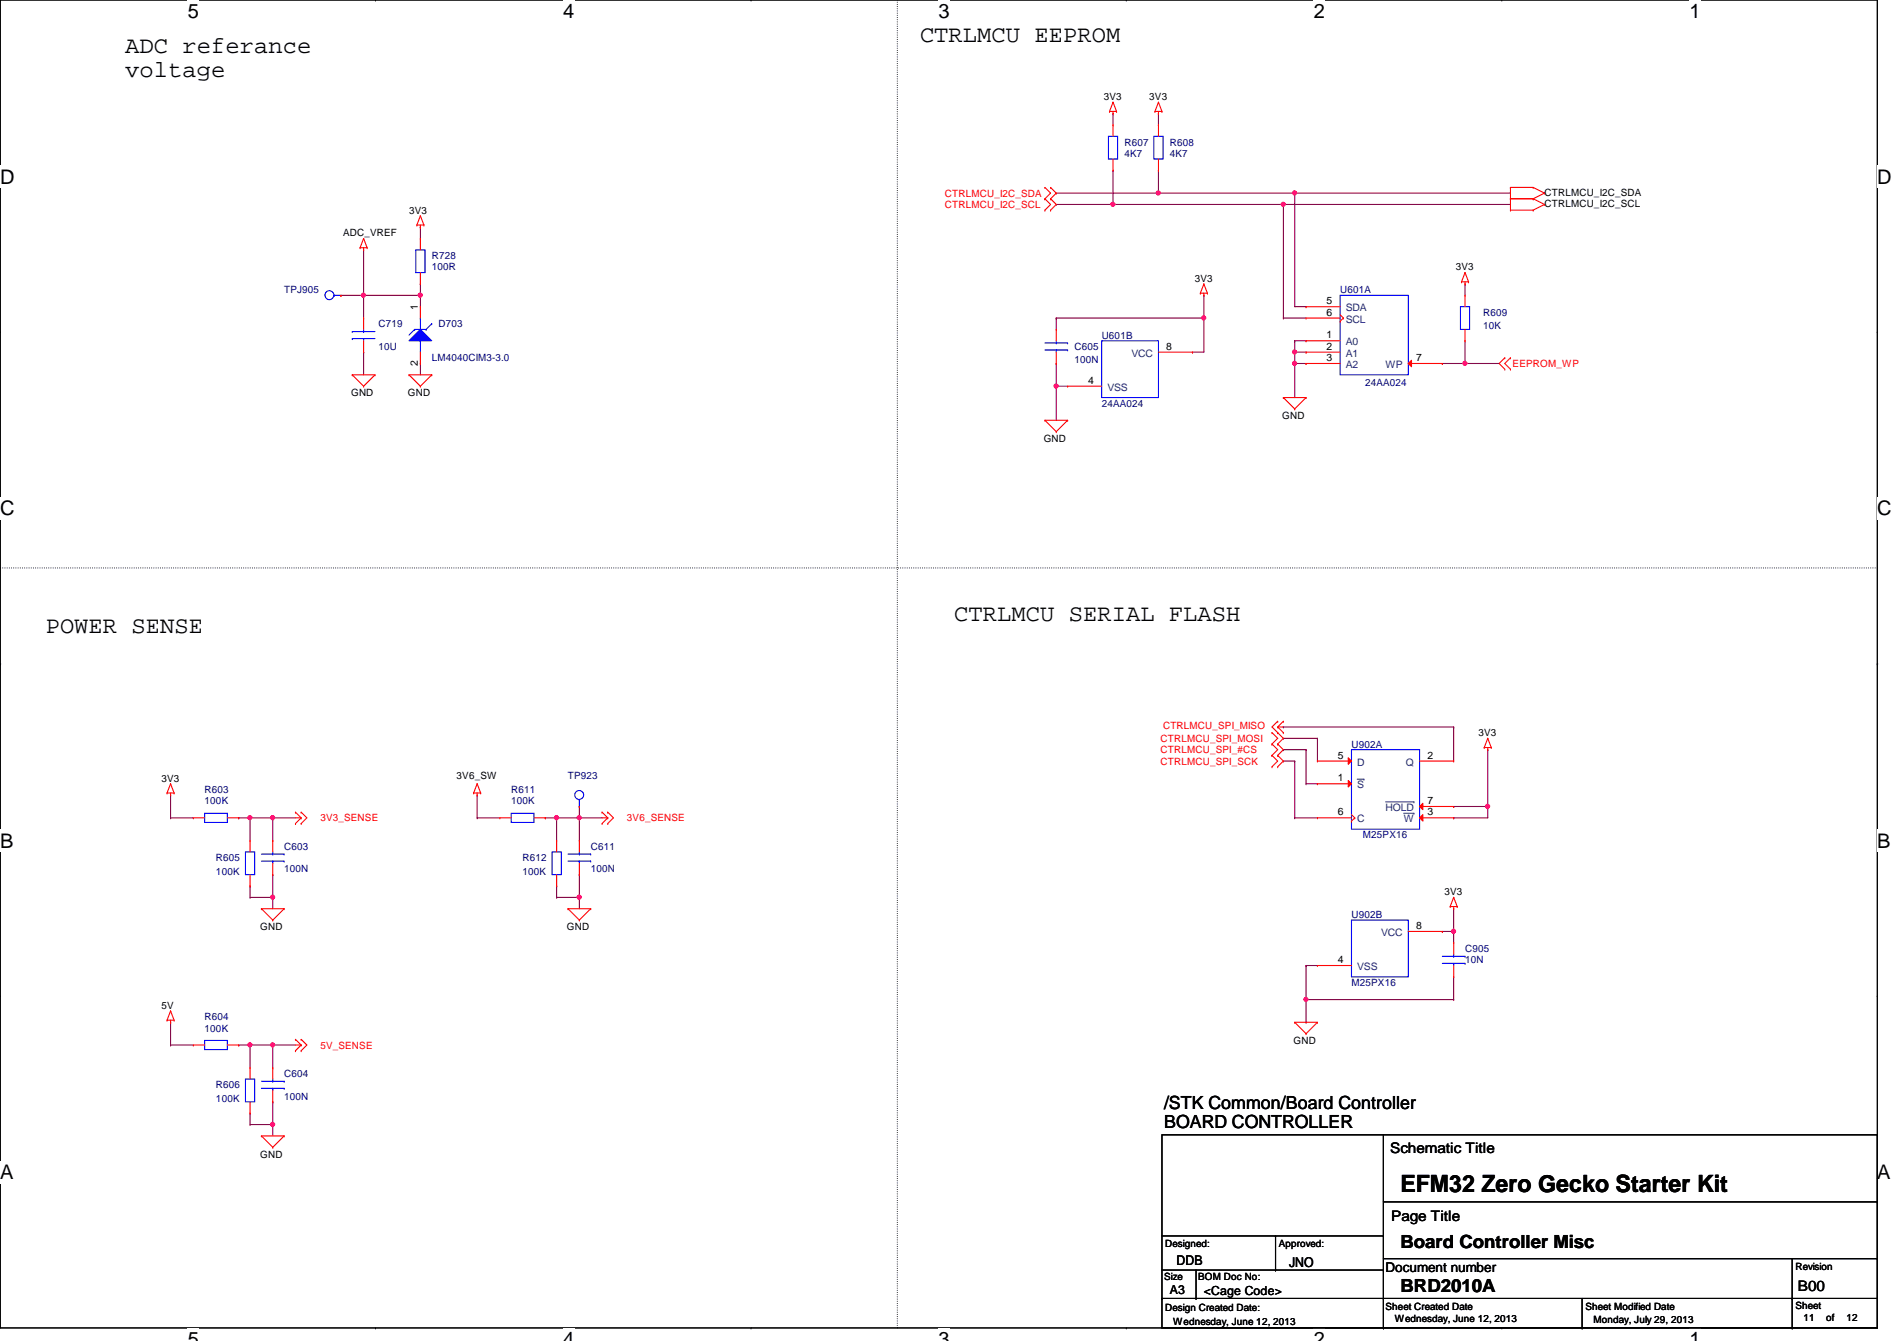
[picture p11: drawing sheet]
<svg xmlns="http://www.w3.org/2000/svg" width="297mm" height="210mm" viewBox="0 0 297 210" stroke-linecap="round" stroke-linejoin="round" font-family="sans-serif">
<path d="M0 0h294v207.9h-294z" fill="none" stroke="#000" stroke-width=".17"/>
<g fill="#fff">
<path d="M29.4 0h1.8v3.5h-1.8z"/>
<path d="M29.4 207.9h1.8v2h-1.8z"/>
</g>
<path d="M58.8 0h.1M58.8 207.9h.1" fill="none" stroke="#000" stroke-width=".17"/>
<g fill="#fff">
<path d="M88.2 0h1.7v3.5h-1.7z"/>
<path d="M88.2 207.9h1.7v2h-1.7z"/>
</g>
<path d="M117.6 0h.1M117.6 207.9h.1" fill="none" stroke="#000" stroke-width=".17"/>
<g fill="#fff">
<path d="M147 0h1.7v3.5h-1.7z"/>
<path d="M147 207.9h1.7v2h-1.7z"/>
</g>
<path d="M176.4 0h.1M176.4 207.9h.1" fill="none" stroke="#000" stroke-width=".17"/>
<g fill="#fff">
<path d="M205.7 0h1.8v3.5h-1.8z"/>
<path d="M205.7 207.9h1.8v2h-1.8z"/>
</g>
<path d="M235.2 0h.1M235.2 207.9h.1" fill="none" stroke="#000" stroke-width=".17"/>
<g fill="#fff">
<path d="M264.5 0h1.8v3.5h-1.8z"/>
<path d="M264.5 207.9h1.8v2h-1.8z"/>
<path d="M0 26h2.3v3.4h-2.3z"/>
<path d="M294 26h2.2v3.4h-2.2z"/>
<path d="M0 77.9h2.3v3.5h-2.3z"/>
<path d="M294 77.9h2.2v3.5h-2.2z"/>
</g>
<path d="M0 51.9h.1M294 51.9h.1" fill="none" stroke="#000" stroke-width=".17"/>
<g fill="#fff">
<path d="M0 129.9h2.1v3.4h-2.1z"/>
<path d="M294 129.9h2v3.4h-2z"/>
</g>
<path d="M0 103.9h.1M294 103.9h.1" fill="none" stroke="#000" stroke-width=".17"/>
<path d="M0 103.9h.1M294 103.9h.1" fill="none" stroke="#000" stroke-width=".16"/>
<g fill="#fff">
<path d="M0 181.8h2.1v3.5h-2.1z"/>
<path d="M294 181.8h2v3.5h-2z"/>
</g>
<path d="M0 155.9h.1M294 155.9h.1" fill="none" stroke="#000" stroke-width=".17"/>
<path d="M140.5 0v207.9M0 88.9h.1M294 88.9h-294M140.5 207.9h.1" fill="none" stroke="#000" stroke-width=".17" stroke-dasharray="0 .3"/>
<path d="M26.7 160h.1M26.7 160v3.6M37.4 163.6h.1M37.4 163.6h1.8M42.7 163.6h.1M42.7 163.6h3.6M42.7 163.6v3.5" fill="none" stroke="#800040" stroke-width=".17"/>
<circle cx="42.7" cy="163.5" r=".32" fill="#f0f"/>
<circle cx="42.7" cy="163.5" r=".32" fill="none" stroke="#f0f" stroke-width=".17"/>
<path d="M39.2 163.6h.1M39.2 163.6h3.5M42.7 176h.1M42.7 176v1.8" fill="none" stroke="#800040" stroke-width=".17"/>
<circle cx="39.1" cy="163.5" r=".32" fill="#f0f"/>
<circle cx="39.1" cy="163.5" r=".32" fill="none" stroke="#f0f" stroke-width=".17"/>
<path d="M39.2 176h.1M39.2 176h3.5" fill="none" stroke="#800040" stroke-width=".17"/>
<circle cx="42.7" cy="176" r=".32" fill="#f0f"/>
<circle cx="42.7" cy="176" r=".32" fill="none" stroke="#f0f" stroke-width=".17"/>
<g fill="none" stroke="#800040" stroke-width=".17">
<path d="M26.7 124.5h.1M26.7 124.5v3.5M37.4 128h.1M37.4 128h1.8M42.7 128h.1M42.7 128v3.6M42.7 128h3.6M39.2 163.6h.1M39.2 174.2h.1M39.2 163.6v3.5M39.2 174.2v1.8M42.7 172.5h.1"/>
<path d="M42.7 172.5v3.5"/>
</g>
<circle cx="42.7" cy="128" r=".32" fill="#f0f"/>
<circle cx="42.7" cy="128" r=".32" fill="none" stroke="#f0f" stroke-width=".17"/>
<path d="M26.7 128h.1M26.7 128h3.6M39.2 128h.1M39.2 128h3.5M39.2 140.5h.1M39.2 140.5h3.5M42.7 140.5h.1M42.7 140.5v1.7" fill="none" stroke="#800040" stroke-width=".17"/>
<circle cx="42.7" cy="140.4" r=".32" fill="#f0f"/>
<circle cx="42.7" cy="140.4" r=".32" fill="none" stroke="#f0f" stroke-width=".17"/>
<path d="M39.2 128h.1M39.2 128v3.6M42.7 136.9h.1M42.7 136.9v3.6" fill="none" stroke="#800040" stroke-width=".17"/>
<circle cx="39.1" cy="128" r=".32" fill="#f0f"/>
<circle cx="39.1" cy="128" r=".32" fill="none" stroke="#f0f" stroke-width=".17"/>
<path d="M202.7 56.9h.1M202.7 55.1h1.8M202.7 56.9v5.3M204.5 55.1h.1M229.4 56.9h.1M229.4 56.9h5.3M39.2 138.7h.1M39.2 138.7v1.8" fill="none" stroke="#800040" stroke-width=".17"/>
<circle cx="229.4" cy="56.9" r=".32" fill="#f0f"/>
<circle cx="229.4" cy="56.9" r=".32" fill="none" stroke="#f0f" stroke-width=".17"/>
<path d="M165.4 60.5h.1M165.4 60.5v5.3" fill="none" stroke="#800040" stroke-width=".17"/>
<circle cx="165.4" cy="60.4" r=".32" fill="#f0f"/>
<circle cx="165.4" cy="60.4" r=".32" fill="none" stroke="#f0f" stroke-width=".17"/>
<path d="M202.7 55.1h.1M202.7 55.1v1.8h1.8M204.5 56.9h.1M165.4 60.5h.1M165.4 60.5h1.8" fill="none" stroke="#800040" stroke-width=".17"/>
<circle cx="202.7" cy="56.9" r=".32" fill="#f0f"/>
<circle cx="202.7" cy="56.9" r=".32" fill="none" stroke="#f0f" stroke-width=".17"/>
<circle cx="202.7" cy="55.1" r=".32" fill="#f0f"/>
<circle cx="202.7" cy="55.1" r=".32" fill="none" stroke="#f0f" stroke-width=".17"/>
<path d="M174.3 32h.1M174.3 32h26.7M165.4 56.9h.1M165.4 49.8h.1M165.4 49.8v1.8M165.4 56.9v3.6M165.4 49.8h23.1M225.8 56.9h.1M229.4 53.3h.1M229.4 44.4h.1M229.4 53.3v3.6h-3.6M229.4 44.4v1.8" fill="none" stroke="#800040" stroke-width=".17"/>
<circle cx="174.3" cy="32" r=".32" fill="#f0f"/>
<circle cx="174.3" cy="32" r=".32" fill="none" stroke="#f0f" stroke-width=".17"/>
<path d="M174.3 26.7h.1M174.3 26.7v5.3M181.4 30.2h.1M181.4 30.2h21.3" fill="none" stroke="#800040" stroke-width=".17"/>
<circle cx="181.4" cy="30.2" r=".32" fill="#f0f"/>
<circle cx="181.4" cy="30.2" r=".32" fill="none" stroke="#f0f" stroke-width=".17"/>
<path d="M174.3 17.8h.1M174.3 17.8v1.8M181.4 26.7h.1M181.4 26.7v3.5M188.5 46.2h.1M188.5 49.8h.1M188.5 46.2v8.9" fill="none" stroke="#800040" stroke-width=".17"/>
<circle cx="188.5" cy="49.8" r=".32" fill="#f0f"/>
<circle cx="188.5" cy="49.8" r=".32" fill="none" stroke="#f0f" stroke-width=".17"/>
<g fill="none" stroke="#800040" stroke-width=".17">
<path d="M181.4 17.8h.1M181.4 17.8v1.8M165.4 30.2h.1M165.4 32h.1M165.4 30.2h16M165.4 32h8.9M186.7 55.1h.1M186.7 55.1h1.8M202.7 53.3h.1M202.7 53.3h1.8M202.7 53.3v1.8M204.5 53.3h.1"/>
<path d="M227.6 128h.1M233 126.2h.1M233 126.2v1.8h-5.4"/>
</g>
<circle cx="232.9" cy="126.2" r=".32" fill="#f0f"/>
<circle cx="232.9" cy="126.2" r=".32" fill="none" stroke="#f0f" stroke-width=".17"/>
<g fill="none" stroke="#800040" stroke-width=".17">
<path d="M201 113.8h.1M201 117.3h.1M201 119.1h.1M201 115.6h.1M201 113.8h26.6M201 117.3h3.5M201 119.1h1.7M201 115.6h5.3M202.7 119.1h.1M202.7 119.1v8.9M204.5 117.3h.1M204.5 117.3v5.4"/>
<path d="M206.3 115.6h.1M206.3 115.6v3.5M227.6 113.8h.1M227.6 113.8v5.3M233 117.3h.1M233 117.3v8.9h-5.4M202.7 128h.1M202.7 128h3.6M204.5 122.7h.1M204.5 122.7h1.8M227.6 126.2h.1M204.5 151.1h.1"/>
<path d="M204.5 156.5v3.5M204.5 151.1h1.8M225.8 145.8h.1M225.8 145.8h1.8M227.6 156.5h.1M227.6 145.8h.1M227.6 142.2v5.4M227.6 152.9v3.6M204.5 160h.1"/>
</g>
<circle cx="227.6" cy="145.8" r=".32" fill="#f0f"/>
<circle cx="227.6" cy="145.8" r=".32" fill="none" stroke="#f0f" stroke-width=".17"/>
<path d="M204.5 151.1h.1M204.5 151.1v5.4" fill="none" stroke="#800040" stroke-width=".17"/>
<circle cx="204.5" cy="156.4" r=".32" fill="#f0f"/>
<circle cx="204.5" cy="156.4" r=".32" fill="none" stroke="#f0f" stroke-width=".17"/>
<g fill="none" stroke="#800040" stroke-width=".17">
<path d="M56.9 39.1v10.7M65.8 35.6h.1M65.8 35.6v1.7M56.9 46.2h.1M56.9 55.1h.1M56.9 55.1v3.6M56.9 46.2h8.9M65.8 46.2h.1M65.8 56.9h.1M65.8 44.4h.1M65.8 44.4v3.6M65.8 56.9v1.8"/>
<path d="M204.5 156.5h.1M204.5 156.5h23.1M26.7 163.6h.1M26.7 163.6h3.6"/>
</g>
<circle cx="65.8" cy="46.2" r=".32" fill="#f0f"/>
<circle cx="65.8" cy="46.2" r=".32" fill="none" stroke="#f0f" stroke-width=".17"/>
<path d="M53.4 46.2h.1M53.4 46.2h3.5" fill="none" stroke="#800040" stroke-width=".17"/>
<circle cx="56.9" cy="46.2" r=".32" fill="#f0f"/>
<circle cx="56.9" cy="46.2" r=".32" fill="none" stroke="#f0f" stroke-width=".17"/>
<path d="M85.4 128h.1M85.4 128h1.8M90.7 140.5h.1M90.7 140.5v1.7" fill="none" stroke="#800040" stroke-width=".17"/>
<circle cx="90.7" cy="140.4" r=".32" fill="#f0f"/>
<circle cx="90.7" cy="140.4" r=".32" fill="none" stroke="#f0f" stroke-width=".17"/>
<path d="M90.7 128h.1M90.7 128v3.6" fill="none" stroke="#800040" stroke-width=".17"/>
<circle cx="90.7" cy="128" r=".32" fill="#f0f"/>
<circle cx="90.7" cy="128" r=".32" fill="none" stroke="#f0f" stroke-width=".17"/>
<path d="M74.7 124.5h.1M74.7 128h.1M74.7 124.5v3.5M74.7 128h3.6M87.2 128h.1M87.2 138.7h.1M87.2 128h3.5M87.2 128v3.6M87.2 138.7v1.8M90.7 136.9h.1M90.7 136.9v3.6h-3.5M87.2 140.5h.1" fill="none" stroke="#800040" stroke-width=".17"/>
<circle cx="87.1" cy="128" r=".32" fill="#f0f"/>
<circle cx="87.1" cy="128" r=".32" fill="none" stroke="#f0f" stroke-width=".17"/>
<path d="M202.7 30.2h.1M202.7 30.2h33.8M90.7 126.2h.1M90.7 128h.1M90.7 126.2v1.8M90.7 128h3.6" fill="none" stroke="#800040" stroke-width=".17"/>
<circle cx="202.7" cy="30.2" r=".32" fill="#f0f"/>
<circle cx="202.7" cy="30.2" r=".32" fill="none" stroke="#f0f" stroke-width=".17"/>
<path d="M201 32h.1M201 32h35.5" fill="none" stroke="#800040" stroke-width=".17"/>
<circle cx="200.9" cy="32" r=".32" fill="#f0f"/>
<circle cx="200.9" cy="32" r=".32" fill="none" stroke="#f0f" stroke-width=".17"/>
<path d="M201 32h.1M201 32v17.8M202.7 30.2h.1M202.7 30.2v17.8h1.8M201 49.8h.1M201 49.8h3.5M204.5 48h.1" fill="none" stroke="#800040" stroke-width=".17"/>
<g fill="none" stroke="#f00" stroke-width=".17">
<path d="M173.7 17.4h.1M173.7 17.4h1.1M174.3 17.8h.1M174.3 16h.1M174.3 17.4v.4M174.3 16l-.6 1.4M174.3 16l.5 1.4M174.8 17.4h.1M180.8 17.4h.1M180.8 17.4h1.1M181.4 17.8h.1M181.4 16h.1"/>
<path d="M181.4 17.4v.4M181.4 16l-.6 1.4M181.4 16l.5 1.4M181.9 17.4h.1M56.4 38.8h.1M56.4 38.8h1.1M56.9 39.1h.1M56.9 37.3h.1M56.9 38.8v.3M56.9 37.3l-.5 1.5M56.9 37.3l.6 1.5M57.5 38.8h.1"/>
<path d="M65.3 35.2h.1M65.3 35.2h1.1M65.8 35.6h.1M65.8 33.8h.1M65.8 35.2v.4M65.8 33.8l-.5 1.4M65.8 33.8l.6 1.4M66.4 35.2h.1M163.6 29.3h.1M163.6 31.1h.1M163.6 32.9h.1M163.6 29.3l.9 .9-.9 .9"/>
<path d="M163.6 31.1l.9 .9-.9 .9M164.5 29.3h.1M164.5 31.1h.1M164.5 32.9h.1M164.5 29.3l.9 .9-.9 .9M164.5 31.1l.9 .9-.9 .9M236.5 31.1h.1M236.5 29.3h.1M236.5 32.9h.1M236.5 29.3h3.6M236.5 31.1h3.6M236.5 29.3v3.6"/>
<path d="M236.5 32.9h3.6M240.1 29.3h.1M240.1 31.1h.1M240.1 32.9h.1M240.1 29.3l1.7 .9M240.1 31.1l1.7 .9M241.8 30.2h.1M241.8 32h.1M241.8 30.2l-1.7 .9M241.8 32l-1.7 .9M55.2 58.7h.1M55.2 58.7h3.5"/>
<path d="M55.2 58.7l1.7 1.8M58.7 58.7h.1M58.7 58.7l-1.8 1.8M64 58.7h.1M64 58.7h3.6M64 58.7l1.8 1.8M67.6 58.7h.1M67.6 58.7l-1.8 1.8M188 45.9h.1M188 45.9h1.1M188.5 46.2h.1M188.5 44.4h.1"/>
<path d="M188.5 45.9v.3M188.5 44.4l-.5 1.5M188.5 44.4l.6 1.5M189.1 45.9h.1M228.9 44.1h.1M228.9 44.1h1.1M229.4 44.4h.1M229.4 42.7h.1M229.4 53.3h.1M229.4 46.2h.1M229.4 44.1v.3M229.4 46.2v1.8"/>
<path d="M229.4 51.6v1.7M229.4 42.7l-.5 1.4M229.4 42.7l.6 1.4M230 44.1h.1M235.6 56h.1M235.6 57.8h.1M235.6 56l-.9 .9 .9 .9M236.5 57.8h.1M236.5 56h.1M236.5 56l-.9 .9 .9 .9M56.9 60.5h.1M65.8 60.5h.1"/>
<path d="M163.6 65.8h.1M163.6 65.8h3.6M163.6 65.8l1.8 1.8M165.4 67.6h.1M167.2 65.8h.1M167.2 65.8l-1.8 1.8M201 62.2h.1M201 62.2h3.5M201 62.2l1.7 1.8M202.7 64h.1M204.5 62.2h.1M204.5 62.2l-1.8 1.8"/>
<path d="M199.2 118.2h.1M199.2 114.7h.1M199.2 116.5h.1M199.2 118.2l.9 .9-.9 .9M199.2 114.7l.9 .9-.9 .9M199.2 116.5l.9 .8-.9 .9M200.1 118.2h.1M200.1 114.7h.1M200.1 116.5h.1M200.1 112.9h.1M200.1 113.8h.1M200.1 118.2l.9 .9-.9 .9"/>
<path d="M200.1 112.9l-.9 .9 1.8 1.8-.9 .9M200.1 116.5l.9 .8-.9 .9M200.1 113.8l.9 .9M200.1 113.8h.9M201 114.7h.1M201 112.9h.1M201 112.9l-.9 .9M232.4 117h.1M232.4 117h1.1M233 117.3h.1M233 115.6h.1M233 117v.3"/>
<path d="M233 115.6l-.6 1.4M233 115.6l.5 1.4M233.5 117h.1M26.2 124.1h.1M26.2 124.1h1.1M26.7 124.5h.1M26.7 122.7h.1M26.7 124.1v.4M26.7 122.7l-.5 1.4M26.7 122.7l.6 1.4M27.3 124.1h.1M46.3 127.1h.1"/>
<path d="M46.3 128.9h.1M46.3 127.1l.9 .9M46.3 128h.9M47.2 127.1h.1M47.2 128.9h.1M47.2 128h.1M47.2 127.1l.8 .9-.8 .9M47.2 128l-.9 .9M74.2 124.1h.1M74.2 124.1h1.1M74.7 124.5h.1M74.7 122.7h.1"/>
<path d="M74.7 124.1v.4M74.7 122.7l-.5 1.4M74.7 122.7l.6 1.4M75.3 124.1h.1M94.3 127.1h.1M94.3 128.9h.1M94.3 128h.9M94.3 127.1l.9 .9M95.2 127.1h.1M95.2 128.9h.1M95.2 128h.1M95.2 127.1l.9 .9-.9 .9"/>
<path d="M95.2 128l-.9 .9M199.2 120h.1M200.1 120h.1M26.2 159.7h.1M26.2 159.7h1.1M26.7 158.2h.1M26.7 159.7v.3M26.7 158.2l-.5 1.5M26.7 158.2l.6 1.5M27.3 159.7h.1M40.9 142.2h.1M40.9 142.2h3.6"/>
<path d="M40.9 142.2l1.8 1.8M42.7 144h.1M44.5 142.2h.1M44.5 142.2l-1.8 1.8M88.9 142.2h.1M88.9 142.2h3.6M88.9 142.2l1.8 1.8M90.7 144h.1M92.5 142.2h.1M92.5 142.2l-1.8 1.8M227.1 141.9h.1M227.1 141.9h1.1"/>
<path d="M227.6 142.2h.1M227.6 140.5h.1M227.6 141.9v.3M227.6 140.5l-.5 1.4M227.6 140.5l.6 1.4M228.2 141.9h.1M26.7 160h.1M40.9 177.8h.1M40.9 177.8h3.6M40.9 177.8l1.8 1.8M42.7 179.6h.1M44.5 177.8h.1"/>
<path d="M44.5 177.8l-1.8 1.8M46.3 162.7h.1M46.3 164.5h.1M46.3 162.7l.9 .9M46.3 163.6h.9M47.2 162.7h.1M47.2 164.5h.1M47.2 163.6h.1M47.2 162.7l.8 .9-.8 .9M47.2 163.6l-.9 .9M202.7 160h.1M202.7 160h3.6"/>
<path d="M202.7 160l1.8 1.8M204.5 161.8h.1M206.3 160h.1M206.3 160l-1.8 1.8"/>
</g>
<g fill="none" stroke="#000" stroke-width=".17">
<path d="M181.9 177.6h112.1v30.3h-112.1zM216.6 177.6v30.3M181.9 198.8h34.7M181.9 193.5h34.7M187.3 198.8v4.4M199.7 198.8h.1M199.7 193.5v5.3M216.6 198.8h.1M216.6 193.5h.1M216.6 188.1h77.4M216.6 197h77.4M280.6 197v10.9"/>
<path d="M294 188.1h.1M294 197h.1M181.9 203.2h.1M181.9 203.2h112.1M187.3 203.2h.1M216.6 203.2h.1M216.6 207.9h.1M247.7 207.9h.1M247.7 203.2v4.7M280.6 203.2h.1M280.6 207.9h.1"/>
</g>
<path d="M228.7 48h1.4v3.6h-1.4z" fill="none" stroke="#00f" stroke-width=".17"/>
<path d="M65.8 51.6l1.8 1.7h-3.6z" fill="#00f"/>
<g fill="none" stroke="#00f" stroke-width=".17">
<path d="M65.1 39.1h1.4v3.6h-1.4zM173.6 21.3h1.4v3.6h-1.4zM52.3 46.2h.1M52.3 46.2h1.1M55.2 51.9h.1M55.2 53h.1M55.2 51.9h3.5M55.2 53h3.5M56.9 53h.1M56.9 51.9h.1M56.9 51.6v.3M56.9 53v.3"/>
<path d="M64.9 51.6h.1M64.9 51.6l-.9 .9M64.9 51.6h1.8M65.8 51.6l1.8 1.7h-3.6zM65.8 53.3h.1M65.8 49.8h.1M65.8 49.8v1.8M65.8 53.3v1.8M66.7 51.6h.1M67.6 50.7h.1M67.6 50.7l-.9 .9M163.6 53.7h3.6"/>
<path d="M163.6 54.8h3.6M165.4 54.8h.1M165.4 53.7h.1M165.4 53.3v.4M165.4 54.8v.3M167.2 53.7h.1M167.2 54.8h.1M211.6 117.3h10.7v12.5h-10.7zM80 127.3h3.6v1.4h-3.6zM86.4 133.3h1.5v3.6h-1.5zM88.9 133.7h3.6M88.9 134.8h3.6"/>
<path d="M90.7 134.8h.1M90.7 133.7h.1M90.7 133.3v.4M90.7 134.8v.3M92.5 133.7h.1M92.5 134.8h.1M225.8 149.7h3.6M225.8 150.8h3.6M227.6 150.8h.1M227.6 149.7h.1M227.6 149.4v.3M227.6 150.8v.3"/>
<path d="M229.4 149.7h.1M229.4 150.8h.1M32 162.9h3.6v1.4h-3.6zM38.4 168.9h1.5v3.6h-1.5zM40.9 169.2h3.6M40.9 170.3h3.6M42.7 170.3h.1M42.7 169.2h.1M42.7 168.9v.3M42.7 170.3v.4M44.5 169.2h.1M44.5 170.3h.1"/>
<circle cx="51.6" cy="46.2" r=".7"/>
</g>
<g fill="none" stroke="#f00" stroke-width=".17">
<path d="M174.3 19.6h.1M174.3 19.6v1.7M65.8 37.3h.1M65.8 37.3v1.8M174.3 26.7h.1M174.3 24.9v1.8M53.4 46.2h.1M56.9 49.8h.1M56.9 55.1h.1M56.9 49.8v1.8M56.9 53.3v1.8M65.8 56.9h.1"/>
<path d="M65.8 48h.1M65.8 44.4h.1M65.8 42.7v1.7M65.8 48v1.8M65.8 55.1v1.8M165.4 51.6h.1M165.4 56.9h.1M165.4 51.6v1.7M165.4 55.1v1.8M78.3 128h.1M78.3 128h1.7M83.6 128h1.8"/>
<path d="M85.4 128h.1M87.2 131.6h.1M87.2 138.7h.1M87.2 131.6v1.7M87.2 136.9v1.8M90.7 131.6h.1M90.7 136.9h.1M90.7 131.6v1.7M90.7 135.1v1.8M227.6 147.6h.1M227.6 152.9h.1M227.6 147.6v1.8"/>
<path d="M227.6 151.1v1.8M30.3 163.6h.1M30.3 163.6h1.7M35.6 163.6h1.8M37.4 163.6h.1M39.2 167.1h.1M39.2 174.2h.1M39.2 167.1v1.8M39.2 172.5v1.7M42.7 167.1h.1M42.7 172.5h.1M42.7 167.1v1.8"/>
<path d="M42.7 170.7v1.8"/>
</g>
<path d="M211.1 118.6l.5 .5-.5 .5z" fill="#f00"/>
<path d="M206.3 119.1h.1M206.3 119.1h5.3M211.1 118.6l.5 .5-.5 .5zM206.3 128h.1M206.3 128h5.3M211.6 128.5h.1M211.6 127.5l.5 .5M212.1 128h.1M212.1 128l-.5 .5" fill="none" stroke="#f00" stroke-width=".17"/>
<path d="M222.3 126.2l.5-.5v1z" fill="#f00"/>
<path d="M222.3 119.1h5.3M227.6 119.1h.1M222.3 126.2l.5-.5v1zM222.3 126.2h5.3M227.6 126.2h.1" fill="none" stroke="#f00" stroke-width=".17"/>
<path d="M217 125.5h4.4M221.4 125.5h.1" fill="none" stroke="#004080" stroke-width=".16"/>
<path d="M222.3 128l.5-.5v1z" fill="#f00"/>
<path d="M222.3 128l.5-.5v1zM222.3 128h5.3M227.6 128h.1" fill="none" stroke="#f00" stroke-width=".17"/>
<path d="M219.8 127.3h1.6M221.4 127.3h.1" fill="none" stroke="#004080" stroke-width=".16"/>
<path d="M211.1 122.2l.5 .5-.5 .5z" fill="#f00"/>
<g fill="none" stroke="#f00" stroke-width=".17">
<path d="M181.4 19.6h.1M181.4 19.6v1.7M181.4 26.7h.1M181.4 24.9v1.8M181.4 55.1h5.3M186.7 55.1h.1M204.5 48h.1M204.5 49.8h.1M204.5 48h5.3M204.5 49.8h5.3M209.8 50.3h.1M209.8 49.3l.6 .5"/>
<path d="M210.4 49.8h.1M210.4 49.8l-.6 .5M167.2 60.5h.1M167.2 60.5h5.3M30.3 128h.1M30.3 128h1.7M35.6 128h1.8M37.4 128h.1M39.2 131.6h.1M39.2 138.7h.1M39.2 131.6v1.7M39.2 136.9v1.8"/>
<path d="M42.7 131.6h.1M42.7 136.9h.1M42.7 131.6v1.7M42.7 135.1v1.8M90.7 126.2h.1M206.3 122.7h.1M206.3 122.7h5.3M211.1 122.2l.5 .5-.5 .5zM206.3 151.1h.1M206.3 151.1h5.3M220.5 145.8h5.3M225.8 145.8h.1"/>
</g>
<path d="M212.5 122h1.1M213.6 122h.1" fill="none" stroke="#004080" stroke-width=".16"/>
<g fill="none" stroke="#00f" stroke-width=".17">
<path d="M180.7 21.3h1.4v3.6h-1.4zM172.5 53.3h8.9v8.9h-8.9zM209.8 46.2h10.7v12.5h-10.7zM32 127.3h3.6v1.4h-3.6zM38.4 133.3h1.5v3.6h-1.5zM40.9 133.7h3.6M40.9 134.8h3.6M42.7 134.8h.1M42.7 133.7h.1M42.7 133.3v.4M42.7 134.8v.3M44.5 133.7h.1"/>
<path d="M44.5 134.8h.1M90.7 125.2h.1M90.7 125.2v1M211.6 144h8.9v8.9h-8.9z"/>
<circle cx="90.7" cy="124.4" r=".7"/>
</g>
<path d="M220.5 56.9l.5-.5v1z" fill="#f00"/>
<path d="M204.5 53.3h.1M204.5 55.1h.1M204.5 56.9h.1M204.5 56.9h5.3M204.5 53.3h5.3M204.5 55.1h5.3M220.5 56.9l.5-.5v1zM220.5 56.9h5.3M225.8 56.9h.1" fill="none" stroke="#f00" stroke-width=".17"/>
<circle cx="42.7" cy="163.5" r=".32" fill="#f0f"/>
<circle cx="42.7" cy="163.5" r=".32" fill="none" stroke="#f0f" stroke-width=".17"/>
<circle cx="39.1" cy="163.5" r=".32" fill="#f0f"/>
<circle cx="39.1" cy="163.5" r=".32" fill="none" stroke="#f0f" stroke-width=".17"/>
<circle cx="42.7" cy="176" r=".32" fill="#f0f"/>
<circle cx="42.7" cy="176" r=".32" fill="none" stroke="#f0f" stroke-width=".17"/>
<circle cx="42.7" cy="128" r=".32" fill="#f0f"/>
<circle cx="42.7" cy="128" r=".32" fill="none" stroke="#f0f" stroke-width=".17"/>
<circle cx="42.7" cy="140.4" r=".32" fill="#f0f"/>
<circle cx="42.7" cy="140.4" r=".32" fill="none" stroke="#f0f" stroke-width=".17"/>
<circle cx="39.1" cy="128" r=".32" fill="#f0f"/>
<circle cx="39.1" cy="128" r=".32" fill="none" stroke="#f0f" stroke-width=".17"/>
<circle cx="229.4" cy="56.9" r=".32" fill="#f0f"/>
<circle cx="229.4" cy="56.9" r=".32" fill="none" stroke="#f0f" stroke-width=".17"/>
<circle cx="165.4" cy="60.4" r=".32" fill="#f0f"/>
<circle cx="165.4" cy="60.4" r=".32" fill="none" stroke="#f0f" stroke-width=".17"/>
<circle cx="202.7" cy="56.9" r=".32" fill="#f0f"/>
<circle cx="202.7" cy="56.9" r=".32" fill="none" stroke="#f0f" stroke-width=".17"/>
<circle cx="202.7" cy="55.1" r=".32" fill="#f0f"/>
<circle cx="202.7" cy="55.1" r=".32" fill="none" stroke="#f0f" stroke-width=".17"/>
<circle cx="174.3" cy="32" r=".32" fill="#f0f"/>
<circle cx="174.3" cy="32" r=".32" fill="none" stroke="#f0f" stroke-width=".17"/>
<circle cx="181.4" cy="30.2" r=".32" fill="#f0f"/>
<circle cx="181.4" cy="30.2" r=".32" fill="none" stroke="#f0f" stroke-width=".17"/>
<circle cx="188.5" cy="49.8" r=".32" fill="#f0f"/>
<circle cx="188.5" cy="49.8" r=".32" fill="none" stroke="#f0f" stroke-width=".17"/>
<circle cx="232.9" cy="126.2" r=".32" fill="#f0f"/>
<circle cx="232.9" cy="126.2" r=".32" fill="none" stroke="#f0f" stroke-width=".17"/>
<circle cx="227.6" cy="145.8" r=".32" fill="#f0f"/>
<circle cx="227.6" cy="145.8" r=".32" fill="none" stroke="#f0f" stroke-width=".17"/>
<circle cx="204.5" cy="156.4" r=".32" fill="#f0f"/>
<circle cx="204.5" cy="156.4" r=".32" fill="none" stroke="#f0f" stroke-width=".17"/>
<circle cx="65.8" cy="46.2" r=".32" fill="#f0f"/>
<circle cx="65.8" cy="46.2" r=".32" fill="none" stroke="#f0f" stroke-width=".17"/>
<circle cx="56.9" cy="46.2" r=".32" fill="#f0f"/>
<circle cx="56.9" cy="46.2" r=".32" fill="none" stroke="#f0f" stroke-width=".17"/>
<circle cx="90.7" cy="140.4" r=".32" fill="#f0f"/>
<circle cx="90.7" cy="140.4" r=".32" fill="none" stroke="#f0f" stroke-width=".17"/>
<circle cx="90.7" cy="128" r=".32" fill="#f0f"/>
<circle cx="90.7" cy="128" r=".32" fill="none" stroke="#f0f" stroke-width=".17"/>
<circle cx="87.1" cy="128" r=".32" fill="#f0f"/>
<circle cx="87.1" cy="128" r=".32" fill="none" stroke="#f0f" stroke-width=".17"/>
<circle cx="202.7" cy="30.2" r=".32" fill="#f0f"/>
<circle cx="202.7" cy="30.2" r=".32" fill="none" stroke="#f0f" stroke-width=".17"/>
<circle cx="200.9" cy="32" r=".32" fill="#f0f"/>
<circle cx="200.9" cy="32" r=".32" fill="none" stroke="#f0f" stroke-width=".17"/>
<g font-size="3.7">
<text x="19.6" y="8.3">ADC referance</text>
<text x="144.1" y="6.6">CTRLMCU EEPROM</text>
<text x="19.6" y="12.1">voltage</text>
<text x="7.2" y="99">POWER SENSE</text>
<text x="149.4" y="97.2">CTRLMCU SERIAL FLASH</text>
<text x="219.3" y="186.6">EFM32 Zero Gecko Starter Kit</text>
</g>
<g font-size="3.1">
<text x="29.4" y="2.8">5</text>
<text x="88.2" y="2.8">4</text>
<text x="147" y="2.8">3</text>
<text x="205.7" y="2.8">2</text>
<text x="264.5" y="2.8">1</text>
<text x="0" y="28.7">D</text>
<text x="294" y="28.7">D</text>
<text x="0" y="80.7">C</text>
<text x="294" y="80.7">C</text>
<text x="0" y="132.7">B</text>
<text x="294" y="132.7">B</text>
<text x="0" y="184.6">A</text>
<text x="294" y="184.6">A</text>
<text x="29.4" y="210.7">5</text>
<text x="88.2" y="210.7">4</text>
<text x="147" y="210.7">3</text>
<text x="205.7" y="210.7">2</text>
<text x="264.5" y="210.7">1</text>
</g>
<g font-size="2.8">
<text x="182.3" y="173.6">/STK Common/Board Controller</text>
<text x="182.3" y="176.6">BOARD CONTROLLER</text>
<text x="219.3" y="195.4">Board Controller Misc</text>
<text x="219.3" y="202.3">BRD2010A</text>
</g>
<g font-size="2.3">
<text x="217.7" y="180.4">Schematic Title</text>
<text x="217.8" y="191.1">Page Title</text>
<text x="281.5" y="202.1">B00</text>
</g>
<g font-size="2.1">
<text x="184.2" y="198.1">DDB</text>
<text x="201.8" y="198.2">JNO</text>
<text x="217" y="199.1">Document number</text>
</g>
<g font-size="1.9">
<text x="183.2" y="202.5">A3</text>
<text x="188.5" y="202.7">&lt;Cage Code&gt;</text>
</g>
<g font-size="1.6">
<text x="172.8" y="15.7">3V3</text>
<text x="180" y="15.7">3V3</text>
<text x="64" y="33.4">3V3</text>
<text x="241.8" y="30.6">CTRLMCU_I2C_SDA</text>
<text x="241.8" y="32.4">CTRLMCU_I2C_SCL</text>
<text x="53.7" y="37">ADC_VREF</text>
<text x="187.1" y="44.1">3V3</text>
<text x="207.7" y="47.6">5</text>
<text x="228" y="42.3">3V3</text>
<text x="65.4" y="48.6" transform="rotate(-90 65.4 48.6)">1</text>
<text x="207.7" y="49.4">6</text>
<text x="207.7" y="53">1</text>
<text x="65.4" y="57.2" transform="rotate(-90 65.4 57.2)">2</text>
<text x="182.6" y="54.7">8</text>
<text x="207.7" y="54.7">2</text>
<text x="207.7" y="56.5">3</text>
<text x="221.7" y="56.5">7</text>
<text x="55" y="62.1">GND</text>
<text x="63.9" y="62.1">GND</text>
<text x="170.4" y="60.1">4</text>
<text x="200.8" y="65.6">GND</text>
<text x="163.4" y="69.2">GND</text>
<text x="209.5" y="118.7">5</text>
<text x="223.5" y="118.7">2</text>
<text x="231.5" y="115.2">3V3</text>
<text x="25.3" y="122.3">3V3</text>
<text x="71.5" y="122">3V6_SW</text>
<text x="209.5" y="122.3">1</text>
<text x="223.5" y="125.9">7</text>
<text x="209.5" y="127.6">6</text>
<text x="223.5" y="127.6">3</text>
<text x="226.2" y="140.1">3V3</text>
<text x="40.8" y="145.6">GND</text>
<text x="88.8" y="145.6">GND</text>
<text x="221.7" y="145.4">8</text>
<text x="209.5" y="150.7">4</text>
<text x="25.3" y="157.9">5V</text>
<text x="202.6" y="163.4">GND</text>
<text x="40.8" y="181.2">GND</text>
<text x="182.5" y="195.2">Designed:</text>
<text x="200.2" y="195.2">Approved:</text>
<text x="182.3" y="200.4">Size</text>
<text x="187.6" y="200.4">BOM Doc No:</text>
<text x="281.1" y="198.8">Revision</text>
<text x="182.5" y="205.2">Design Created Date:</text>
<text x="183.7" y="207.3">Wednesday, June 12, 2013</text>
<text x="217" y="205">Sheet Created Date</text>
<text x="218.4" y="207">Wednesday, June 12, 2013</text>
<text x="248.2" y="205">Sheet Modified Date</text>
<text x="249.5" y="207.1">Monday, July 29, 2013</text>
<text x="281.1" y="204.9">Sheet</text>
<text x="282.4" y="206.8">11</text>
<text x="286" y="206.8">of</text>
<text x="289.1" y="206.8">12</text>
</g>
<g font-size="1.6" fill="#000080">
<text x="176.1" y="22.8">R607</text>
<text x="183.2" y="22.8">R608</text>
<text x="176.1" y="24.6">4K7</text>
<text x="183.2" y="24.6">4K7</text>
<text x="67.6" y="40.6">R728</text>
<text x="44.5" y="45.9">TPJ905</text>
<text x="67.6" y="42.3">100R</text>
<text x="209.8" y="45.9">U601A</text>
<text x="59.3" y="51.2">C719</text>
<text x="68.7" y="51.2">D703</text>
<text x="172.5" y="53">U601B</text>
<text x="232.2" y="49.4">R609</text>
<text x="232.2" y="51.6">10K</text>
<text x="59.3" y="54.8">10U</text>
<text x="67.6" y="56.6">LM4040CIM3-3.0</text>
<text x="168.2" y="54.8">C605</text>
<text x="168.2" y="56.9">100N</text>
<text x="172.5" y="63.7">24AA024</text>
<text x="213.7" y="60.5">24AA024</text>
<text x="211.6" y="117">U902A</text>
<text x="32" y="124.1">R603</text>
<text x="32" y="125.9">100K</text>
<text x="80" y="124.1">R611</text>
<text x="80" y="125.9">100K</text>
<text x="88.9" y="122">TP923</text>
<text x="213.4" y="131.2">M25PX16</text>
<text x="33.8" y="134.8">R605</text>
<text x="33.8" y="136.9">100K</text>
<text x="44.5" y="133">C603</text>
<text x="44.5" y="136.6">100N</text>
<text x="81.8" y="134.8">R612</text>
<text x="81.8" y="136.9">100K</text>
<text x="92.5" y="133">C611</text>
<text x="92.5" y="136.6">100N</text>
<text x="211.6" y="143.7">U902B</text>
<text x="229.4" y="149">C905</text>
<text x="211.6" y="154.3">M25PX16</text>
<text x="229.4" y="150.8">10N</text>
<text x="32" y="159.7">R604</text>
<text x="32" y="161.5">100K</text>
<text x="33.8" y="170.3">R606</text>
<text x="33.8" y="172.5">100K</text>
<text x="44.5" y="168.6">C604</text>
<text x="44.5" y="172.1">100N</text>
</g>
<g font-size="1.6" fill="#f00">
<text x="148" y="30.8">CTRLMCU_I2C_SDA</text>
<text x="148" y="32.6">CTRLMCU_I2C_SCL</text>
<text x="236.9" y="57.4">EEPROM_WP</text>
<text x="181.7" y="119.7">CTRLMCU_SPI_SCK</text>
<text x="181.7" y="116.1">CTRLMCU_SPI_MOSI</text>
<text x="181.7" y="117.9">CTRLMCU_SPI_#CS</text>
<text x="182.1" y="114.2">CTRLMCU_SPI_MISO</text>
<text x="50.2" y="128.6">3V3_SENSE</text>
<text x="98.2" y="128.6">3V6_SENSE</text>
<text x="50.2" y="164.1">5V_SENSE</text>
</g>
<g font-size="1.6" fill="#004080">
<text x="210.7" y="48.7">SDA</text>
<text x="210.7" y="50.5">SCL</text>
<text x="177.2" y="55.8">VCC</text>
<text x="210.7" y="54.1">A0</text>
<text x="210.7" y="55.8">A1</text>
<text x="210.7" y="57.6">A2</text>
<text x="217" y="57.6">WP</text>
<text x="173.4" y="61.2">VSS</text>
<text x="212.5" y="119.8">D</text>
<text x="220.1" y="119.8">Q</text>
<text x="212.5" y="123.4">S</text>
<text x="212.5" y="128.7">C</text>
<text x="217" y="127">HOLD</text>
<text x="219.8" y="128.7">W</text>
<text x="216.3" y="146.5">VCC</text>
<text x="212.5" y="151.8">VSS</text>
</g>
</svg>
